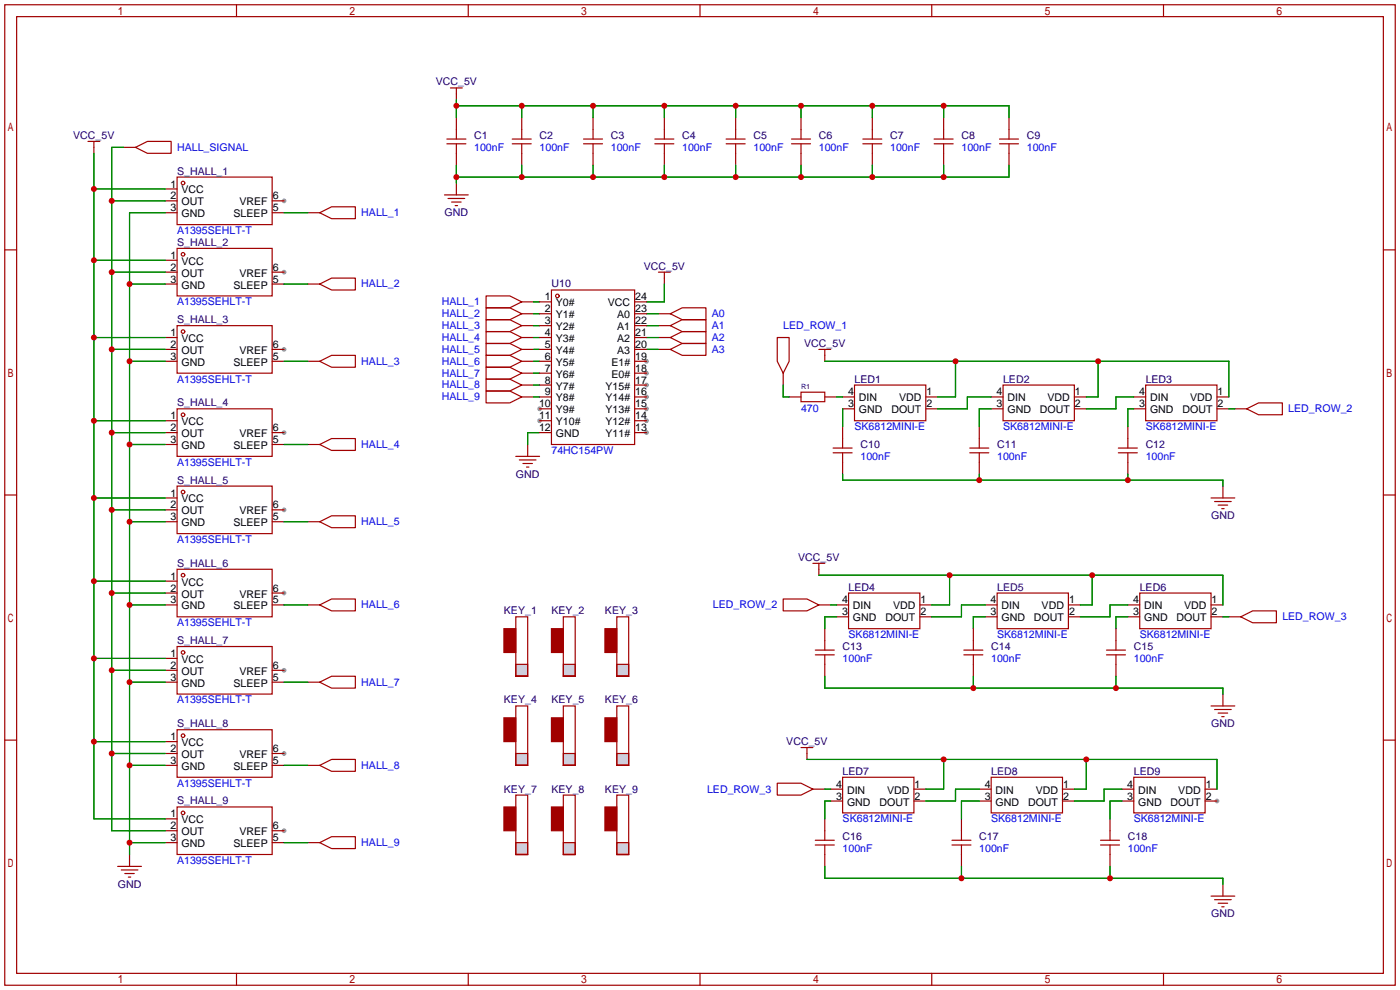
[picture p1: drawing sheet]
<svg xmlns="http://www.w3.org/2000/svg" width="299mm" height="212mm" viewBox="0 0 299 212" stroke-linecap="round" stroke-linejoin="round" font-family="sans-serif">
<g fill="#999">
<circle cx="260.1" cy="171.2" r=".51"/>
<circle cx="60.7" cy="42.9" r=".51"/>
<circle cx="60.7" cy="58.2" r=".51"/>
<circle cx="60.7" cy="74.7" r=".51"/>
<circle cx="60.7" cy="92.5" r=".51"/>
<circle cx="60.7" cy="109" r=".51"/>
<circle cx="60.7" cy="126.7" r=".51"/>
<circle cx="60.7" cy="143.3" r=".51"/>
<circle cx="60.7" cy="161" r=".51"/>
<circle cx="60.7" cy="177.5" r=".51"/>
<circle cx="115.3" cy="87.4" r=".51"/>
<circle cx="115.3" cy="89.9" r=".51"/>
<circle cx="138.2" cy="92.5" r=".51"/>
<circle cx="138.2" cy="89.9" r=".51"/>
<circle cx="138.2" cy="87.4" r=".51"/>
<circle cx="138.2" cy="84.8" r=".51"/>
<circle cx="138.2" cy="82.3" r=".51"/>
<circle cx="138.2" cy="79.8" r=".51"/>
<circle cx="138.2" cy="77.2" r=".51"/>
</g>
<g fill="none" stroke="#a10000" stroke-width=".25">
<path d="M1 1h297.2v209.6h-297.2zM3.6 3.6h292.1v204.4h-292.1zM50.5 1v2.6M100.1 1v2.6M149.6 1v2.6M199.1 1v2.6M248.7 1v2.6M18.8 30.2h2.5M20.1 30.2v2.6M26.4 31.5h2.6M29 31.5l2.5-1.3h5.1v2.6h-5.1zM37.8 37.8h20.4v10.2h-20.4z"/>
<path d="M1 53.4h2.6M35.3 40.4h2.5M35.3 42.9h2.5M35.3 45.5h2.5M35.3 55.6h2.5M35.3 58.2h2.5M37.8 53.1h20.4v10.1h-20.4zM58.2 42.9h2.5M58.2 45.5h2.5M58.2 58.2h2.5M65.8 45.5h2.5M68.3 45.5l2.6-1.3h5v2.5h-5z"/>
<path d="M140.7 58.2h2.6M142 58.2v2.5M295.7 53.4h2.5M35.3 60.7h2.5M35.3 72.1h2.5M35.3 74.7h2.5M35.3 77.2h2.5M37.8 69.6h20.4v10.2h-20.4zM58.2 60.7h2.5M58.2 74.7h2.5M58.2 77.2h2.5M65.8 60.7h2.5"/>
<path d="M65.8 77.2h2.5M68.3 60.7l2.6-1.3h5v2.6h-5zM68.3 77.2l2.6-1.3h5v2.6h-5zM103.9 63.2h5.1l2.5 1.3-2.5 1.3h-5.1zM103.9 65.8h5.1l2.5 1.3-2.5 1.2h-5.1zM103.9 68.3h5.1l2.5 1.3-2.5 1.3h-5.1zM103.9 70.9h5.1l2.5 1.2-2.5 1.3h-5.1zM103.9 73.4h5.1l2.5 1.3-2.5 1.2h-5.1zM103.9 75.9h5.1l2.5 1.3-2.5 1.3h-5.1zM103.9 78.5h5.1l2.5 1.3-2.5 1.2h-5.1zM111.5 72.1h2.5M111.5 74.7h2.5"/>
<path d="M111.5 77.2h2.5M111.5 64.5h2.5M111.5 67.1h2.5M111.5 69.6h2.5M111.5 79.8h2.5M140.7 72.1h2.6M140.7 74.7h2.6M140.7 67.1h2.6M140.7 69.6h2.6M143.3 67.1l2.5-1.3h5.1v2.5h-5.1zM143.3 69.6l2.5-1.3h5.1v2.6h-5.1zM143.3 72.1l2.5-1.2h5.1v2.5h-5.1z"/>
<path d="M143.3 74.7l2.5-1.3h5.1v2.5h-5.1zM166.1 72.1h2.6v5.1l-1.3 2.6-1.3-2.6zM167.4 79.8v2.5M175 74.7h2.5M176.3 74.7v2.5M35.3 89.9h2.5M35.3 92.5h2.5M35.3 95h2.5M37.8 87.4h20.4v10.1h-20.4zM58.2 92.5h2.5M58.2 95h2.5M65.8 95h2.5"/>
<path d="M68.3 95l2.6-1.3h5v2.6h-5zM103.9 81h5.1l2.5 1.3-2.5 1.3h-5.1zM103.9 83.6h5.1l2.5 1.2-2.5 1.3h-5.1zM110.2 97.5h5.1M111 98.3h3.6M111.5 84.8h2.5M111.5 82.3h2.5M111.8 99.1h2M112.5 99.8h.5M112.8 95v2.5M180.1 87.4h2.5M180.1 84.8h2.5"/>
<path d="M182.6 82.3h15.3v7.6h-15.3zM197.9 87.4h2.5M197.9 84.8h2.5M211.8 87.4h2.6M211.8 84.8h2.6M214.4 82.3h15.2v7.6h-15.2zM229.6 87.4h2.6M229.6 84.8h2.6M242.3 87.4h2.6M242.3 84.8h2.6M244.9 82.3h15.2v7.6h-15.2zM260.1 87.4h2.5"/>
<path d="M260.1 84.8h2.5M263.9 87.4h2.5M266.4 87.4l2.6-1.3h5.1v2.5h-5.1zM1 105.8h2.6M35.3 106.4h2.5M35.3 109h2.5M35.3 111.5h2.5M37.8 103.9h20.4v10.1h-20.4zM58.2 109h2.5M58.2 111.5h2.5M65.8 111.5h2.5M68.3 111.5l2.6-1.3h5v2.6h-5z"/>
<path d="M258.8 106.4h5.1M259.6 107.2h3.5M260.3 107.9h2.1M261.1 108.7h.5M261.4 103.9v2.5M295.7 105.8h2.5M35.3 129.3h2.5M35.3 124.2h2.5M35.3 126.7h2.5M37.8 121.7h20.4v10.1h-20.4zM37.8 138.2h20.4v10.1h-20.4zM58.2 129.3h2.5"/>
<path d="M58.2 126.7h2.5M65.8 129.3h2.5M68.3 129.3l2.6-1.3h5v2.6h-5zM167.4 128h5.1l2.5 1.3-2.5 1.3h-5.1zM173.7 120.4h2.6M175 129.3h2.5M175 120.4v2.5M178.8 131.8h2.6M178.8 129.3h2.6M181.4 126.7h15.2v7.7h-15.2zM196.6 131.8h2.5M196.6 129.3h2.5"/>
<path d="M210.6 131.8h2.5M210.6 129.3h2.5M213.1 126.7h15.2v7.7h-15.2zM228.3 131.8h2.6M228.3 129.3h2.6M241 131.8h2.6M241 129.3h2.6M243.6 126.7h15.2v7.7h-15.2zM258.8 131.8h2.6M258.8 129.3h2.6M262.6 131.8h2.6M265.2 131.8l2.5-1.2h5.1v2.5h-5.1z"/>
<path d="M1 158.2h2.6M35.3 140.7h2.5M35.3 143.3h2.5M35.3 145.8h2.5M35.3 158.5h2.5M37.8 156h20.4v10.1h-20.4zM58.2 143.3h2.5M58.2 145.8h2.5M65.8 145.8h2.5M68.3 145.8l2.6-1.3h5v2.6h-5zM171.2 159.8h2.5M172.5 159.8v2.5"/>
<path d="M258.8 150.9h5.1M259.6 151.6h3.5M260.3 152.4h2.1M261.1 153.2h.5M261.4 148.3v2.6M295.7 158.2h2.5M35.3 161h2.5M35.3 163.6h2.5M35.3 175h2.5M35.3 177.5h2.5M37.8 172.5h20.4v10.1h-20.4zM58.2 161h2.5"/>
<path d="M58.2 163.6h2.5M58.2 177.5h2.5M65.8 163.6h2.5M68.3 163.6l2.6-1.3h5v2.5h-5zM166.1 167.4h5.1l2.5 1.3-2.5 1.2h-5.1zM173.7 168.7h2.6M177.5 171.2h2.6M177.5 168.7h2.6M180.1 166.1h15.2v7.6h-15.2zM195.3 171.2h2.6M195.3 168.7h2.6M209.3 171.2h2.5"/>
<path d="M209.3 168.7h2.5M211.8 166.1h15.3v7.6h-15.3zM227.1 171.2h2.5M227.1 168.7h2.5M239.8 171.2h2.5M239.8 168.7h2.5M242.3 166.1h15.3v7.6h-15.3zM257.6 171.2h2.5M257.6 168.7h2.5M25.1 185.2h5.1M25.9 185.9h3.6M26.7 186.7h2"/>
<path d="M27.4 187.5h.5M27.7 182.6v2.6M35.3 180.1h2.5M58.2 180.1h2.5M65.8 180.1h2.5M68.3 180.1l2.6-1.3h5v2.6h-5zM258.8 191.5h5.1M259.6 192.3h3.5M260.3 193h2.1M261.1 193.8h.5M261.4 189v2.5M50.5 208v2.6"/>
<path d="M100.1 208v2.6M149.6 208v2.6M199.1 208v2.6M248.7 208v2.6"/>
<circle cx="39.1" cy="39.1" r=".38"/>
<circle cx="39.1" cy="54.4" r=".38"/>
<circle cx="39.1" cy="70.9" r=".38"/>
<circle cx="39.1" cy="88.6" r=".38"/>
<circle cx="39.1" cy="105.2" r=".38"/>
<circle cx="39.1" cy="122.9" r=".38"/>
<circle cx="39.1" cy="139.4" r=".38"/>
<circle cx="39.1" cy="157.2" r=".38"/>
<circle cx="39.1" cy="173.7" r=".38"/>
</g>
<g fill="none" stroke="#008700" stroke-width=".25">
<path d="M20.1 32.8v142.2h15.2M26.4 31.5h-2.5v146h11.4M20.1 55.6h15.2M20.1 40.4h15.2M23.9 58.2h11.4M23.9 42.9h11.4M35.3 45.5h-7.6v137.1M60.7 45.5h5.1M20.1 72.1h15.2M23.9 74.7h11.4M27.7 77.2h7.6M27.7 60.7h7.6"/>
<path d="M60.7 77.2h5.1M60.7 60.7h5.1M114 77.2h1.3M114 74.7h1.3M114 72.1h1.3M114 64.5h1.3M114 67.1h1.3M114 69.6h1.3M114 79.8h1.3M138.2 74.7h2.5M138.2 72.1h2.5M138.2 67.1h2.5"/>
<path d="M138.2 69.6h2.5M142 60.7v3.8h-3.8M176.3 77.2h86.3v7.6M204.2 77.2v7.6h-3.8M234.7 77.2v7.6h-2.5M20.1 89.9h15.2M23.9 92.5h11.4M27.7 95h7.6M60.7 95h5.1M114 84.8h1.3M114 82.3h1.3M115.3 92.5h-2.5v2.5"/>
<path d="M211.8 84.8h-5v2.6h-6.4M242.3 84.8h-3.8v2.6h-6.3M262.6 87.4h1.3M20.1 106.4h15.2M23.9 109h11.4M27.7 111.5h7.6M60.7 111.5h5.1M20.1 124.2h15.2M23.9 126.7h11.4M27.7 129.3h7.6M60.7 129.3h5.1M175 122.9h86.4v6.4"/>
<path d="M177.5 129.3h1.3M202.9 122.9v6.4h-3.8M210.6 129.3h-5.1v2.5h-6.4M233.4 122.9v6.4h-2.5M241 129.3h-3.8v2.5h-6.3M261.4 131.8h1.2M20.1 158.5h15.2M20.1 140.7h15.2M23.9 143.3h11.4M27.7 145.8h7.6M60.7 145.8h5.1M23.9 161h11.4"/>
<path d="M27.7 163.6h7.6M60.7 163.6h5.1M172.5 162.3h87.6v6.4M176.3 168.7h1.2M201.7 162.3v6.4h-3.8M209.3 168.7h-5.1v2.5h-6.3M232.2 162.3v6.4h-2.6M239.8 168.7h-3.8v2.5h-6.4M27.7 180.1h7.6M60.7 180.1h5.1"/>
</g>
<path d="M110.2 142h2.6v2.5h-2.6z" fill="#ccc" stroke="#a10000" stroke-width=".25"/>
<path d="M110.2 131.8h2.6v12.7h-2.6zM112.8 144.5h-2.6h2.6" fill="none" stroke="#a10000" stroke-width=".25"/>
<path d="M107.7 134.4h2.5v5h-2.5z" fill="#a10000" stroke="#a10000" stroke-width=".25"/>
<path d="M120.4 142h2.5v2.5h-2.5z" fill="#ccc" stroke="#a10000" stroke-width=".25"/>
<path d="M120.4 131.8h2.5v12.7h-2.5zM122.9 144.5h-2.5h2.5" fill="none" stroke="#a10000" stroke-width=".25"/>
<path d="M117.9 134.4h2.5v5h-2.5z" fill="#a10000" stroke="#a10000" stroke-width=".25"/>
<path d="M131.8 142h2.6v2.5h-2.6z" fill="#ccc" stroke="#a10000" stroke-width=".25"/>
<path d="M131.8 131.8h2.6v12.7h-2.6zM134.4 144.5h-2.6h2.6" fill="none" stroke="#a10000" stroke-width=".25"/>
<path d="M129.3 134.4h2.5v5h-2.5z" fill="#a10000" stroke="#a10000" stroke-width=".25"/>
<path d="M110.2 161h2.6v2.6h-2.6z" fill="#ccc" stroke="#a10000" stroke-width=".25"/>
<path d="M110.2 150.9h2.6v12.7h-2.6zM112.8 163.6h-2.6h2.6" fill="none" stroke="#a10000" stroke-width=".25"/>
<path d="M107.7 153.4h2.5v5.1h-2.5z" fill="#a10000" stroke="#a10000" stroke-width=".25"/>
<path d="M120.4 161h2.5v2.6h-2.5z" fill="#ccc" stroke="#a10000" stroke-width=".25"/>
<path d="M120.4 150.9h2.5v12.7h-2.5zM122.9 163.6h-2.5h2.5" fill="none" stroke="#a10000" stroke-width=".25"/>
<path d="M117.9 153.4h2.5v5.1h-2.5z" fill="#a10000" stroke="#a10000" stroke-width=".25"/>
<path d="M131.8 161h2.6v2.6h-2.6z" fill="#ccc" stroke="#a10000" stroke-width=".25"/>
<path d="M131.8 150.9h2.6v12.7h-2.6zM134.4 163.6h-2.6h2.6" fill="none" stroke="#a10000" stroke-width=".25"/>
<path d="M129.3 153.4h2.5v5.1h-2.5z" fill="#a10000" stroke="#a10000" stroke-width=".25"/>
<path d="M110.2 180.1h2.6v2.5h-2.6z" fill="#ccc" stroke="#a10000" stroke-width=".25"/>
<path d="M110.2 169.9h2.6v12.7h-2.6zM112.8 182.6h-2.6h2.6" fill="none" stroke="#a10000" stroke-width=".25"/>
<path d="M107.7 172.5h2.5v5h-2.5z" fill="#a10000" stroke="#a10000" stroke-width=".25"/>
<path d="M120.4 180.1h2.5v2.5h-2.5z" fill="#ccc" stroke="#a10000" stroke-width=".25"/>
<path d="M120.4 169.9h2.5v12.7h-2.5zM122.9 182.6h-2.5h2.5" fill="none" stroke="#a10000" stroke-width=".25"/>
<path d="M117.9 172.5h2.5v5h-2.5z" fill="#a10000" stroke="#a10000" stroke-width=".25"/>
<path d="M131.8 180.1h2.6v2.5h-2.6z" fill="#ccc" stroke="#a10000" stroke-width=".25"/>
<g fill="none" stroke="#a10000" stroke-width=".25">
<path d="M96.3 18.8h2.5M97.5 18.8v2.5M95.5 29.7h4.1M95.5 30.7h4.1M97.5 25.1v4.6M97.5 30.7v4.6M97.5 39.1v2.6M109.5 29.7h4M109.5 30.7h4M111.5 25.1v4.6M111.5 30.7v4.6M124.7 29.7h4.1"/>
<path d="M124.7 30.7h4.1M126.7 25.1v4.6M126.7 30.7v4.6M140 29.7h4M140 30.7h4M142 25.1v4.6M142 30.7v4.6M155.2 29.7h4.1M155.2 30.7h4.1M157.2 25.1v4.6M157.2 30.7v4.6M169.2 29.7h4"/>
<path d="M169.2 30.7h4M171.2 25.1v4.6M171.2 30.7v4.6M184.4 29.7h4.1M184.4 30.7h4.1M186.4 25.1v4.6M186.4 30.7v4.6M199.6 29.7h4.1M199.6 30.7h4.1M201.7 25.1v4.6M201.7 30.7v4.6M213.6 29.7h4.1"/>
<path d="M213.6 30.7h4.1M215.6 25.1v4.6M215.6 30.7v4.6M95 41.7h5.1M95.8 42.4h3.5M96.5 43.2h2.1M97.3 43.9h.5M115.3 64.5h2.6M115.3 67.1h2.6M115.3 69.6h2.6M115.3 72.1h2.6M115.3 74.7h2.6"/>
<path d="M115.3 77.2h2.6M115.3 79.8h2.6M117.9 62h17.7v33h-17.7zM135.6 64.5h2.6M135.6 67.1h2.6M135.6 69.6h2.6M135.6 72.1h2.6M135.6 74.7h2.6M135.6 77.2h2.6M135.6 79.8h2.6M115.3 84.8h2.6M115.3 82.3h2.6"/>
<path d="M115.3 87.4h2.6M115.3 89.9h2.6M115.3 92.5h2.6M135.6 84.8h2.6M135.6 82.3h2.6M135.6 87.4h2.6M135.6 89.9h2.6M135.6 92.5h2.6M168.7 84.8h2.5M171.2 83.8h5.1v2.1h-5.1zM176.3 84.8h2.5M178.1 96.8h4"/>
<path d="M178.1 95.8h4M180.1 91.2v4.6M180.1 96.8v4.5M207.3 96.8h4M207.3 95.8h4M209.3 91.2v4.6M209.3 96.8v4.5M239 96.8h4.1M239 95.8h4.1M241 91.2v4.6M241 96.8v4.5M174.2 140h4.1"/>
<path d="M174.2 138.9h4.1M176.3 134.4v4.5M176.3 140v4.5M206 140h4.1M206 138.9h4.1M208 134.4v4.5M208 140v4.5M236.5 140h4M236.5 138.9h4M238.5 134.4v4.5M238.5 140v4.5M131.8 169.9h2.6v12.7h-2.6z"/>
<path d="M174.2 179.6h4.1M176.3 175v4.6M203.5 179.6h4M205.5 175v4.6M235.2 179.6h4.1M237.2 175v4.6M134.4 182.6h-2.6h2.6M174.2 180.6h4.1M176.3 180.6v4.6M203.5 180.6h4M205.5 180.6v4.6M235.2 180.6h4.1"/>
<path d="M237.2 180.6v4.6"/>
<circle cx="119.1" cy="63.2" r=".38"/>
</g>
<path d="M129.3 172.5h2.5v5h-2.5z" fill="#a10000" stroke="#a10000" stroke-width=".25"/>
<g fill="none" stroke="#008700" stroke-width=".25">
<path d="M97.5 22.6h118.1v2.5M97.5 21.3v3.8M97.5 35.3v3.8M111.5 22.6v2.5M111.5 35.3v2.5M126.7 22.6v2.5M126.7 35.3v2.5M142 22.6v2.5M142 35.3v2.5M157.2 22.6v2.5M157.2 35.3v2.5M171.2 22.6v2.5"/>
<path d="M171.2 35.3v2.5M186.4 22.6v2.5M186.4 35.3v2.5M201.7 22.6v2.5M201.7 35.3v2.5M215.6 35.3v2.5h-118.1M167.4 82.3v2.5h1.3M178.8 84.8h1.3M180.1 87.4v3.8M211.8 87.4h-2.5v3.8M242.3 87.4h-1.3v3.8M180.1 101.3v1.3h81.3v1.3"/>
<path d="M209.3 101.3v1.3M241 101.3v1.3M178.8 131.8h-2.5v2.6M210.6 131.8h-2.6v2.6M241 131.8h-2.5v2.6M176.3 144.5v2.6h85.1v1.2M208 144.5v2.6M238.5 144.5v2.6M177.5 171.2h-1.2v3.8M209.3 171.2h-3.8v3.8M239.8 171.2h-2.6v3.8M176.3 185.2v2.5h85.1v1.3"/>
<path d="M205.5 185.2v2.5M237.2 185.2v2.5"/>
</g>
<g fill="#c00">
<circle cx="234.7" cy="77.2" r=".63"/>
<circle cx="204.2" cy="77.2" r=".63"/>
<circle cx="233.4" cy="122.9" r=".63"/>
<circle cx="202.9" cy="122.9" r=".63"/>
<circle cx="232.2" cy="162.3" r=".63"/>
<circle cx="201.7" cy="162.3" r=".63"/>
<circle cx="27.7" cy="60.7" r=".63"/>
<circle cx="27.7" cy="77.2" r=".63"/>
<circle cx="27.7" cy="95" r=".63"/>
<circle cx="27.7" cy="111.5" r=".63"/>
<circle cx="27.7" cy="129.3" r=".63"/>
<circle cx="27.7" cy="145.8" r=".63"/>
<circle cx="27.7" cy="163.6" r=".63"/>
<circle cx="27.7" cy="180.1" r=".63"/>
<circle cx="23.9" cy="161" r=".63"/>
<circle cx="23.9" cy="143.3" r=".63"/>
<circle cx="23.9" cy="126.7" r=".63"/>
<circle cx="23.9" cy="109" r=".63"/>
<circle cx="23.9" cy="92.5" r=".63"/>
<circle cx="23.9" cy="74.7" r=".63"/>
<circle cx="23.9" cy="58.2" r=".63"/>
<circle cx="23.9" cy="42.9" r=".63"/>
<circle cx="20.1" cy="158.5" r=".63"/>
<circle cx="20.1" cy="140.7" r=".63"/>
<circle cx="20.1" cy="124.2" r=".63"/>
<circle cx="20.1" cy="106.4" r=".63"/>
<circle cx="20.1" cy="89.9" r=".63"/>
<circle cx="20.1" cy="72.1" r=".63"/>
<circle cx="20.1" cy="55.6" r=".63"/>
<circle cx="20.1" cy="40.4" r=".63"/>
<circle cx="201.7" cy="22.6" r=".63"/>
<circle cx="186.4" cy="22.6" r=".63"/>
<circle cx="171.2" cy="22.6" r=".63"/>
<circle cx="157.2" cy="22.6" r=".63"/>
<circle cx="142" cy="22.6" r=".63"/>
<circle cx="126.7" cy="22.6" r=".63"/>
<circle cx="111.5" cy="22.6" r=".63"/>
<circle cx="97.5" cy="22.6" r=".63"/>
<circle cx="201.7" cy="37.8" r=".63"/>
<circle cx="186.4" cy="37.8" r=".63"/>
<circle cx="171.2" cy="37.8" r=".63"/>
<circle cx="157.2" cy="37.8" r=".63"/>
<circle cx="142" cy="37.8" r=".63"/>
<circle cx="126.7" cy="37.8" r=".63"/>
<circle cx="111.5" cy="37.8" r=".63"/>
<circle cx="97.5" cy="37.8" r=".63"/>
<circle cx="241" cy="102.6" r=".63"/>
<circle cx="209.3" cy="102.6" r=".63"/>
<circle cx="238.5" cy="147.1" r=".63"/>
<circle cx="208" cy="147.1" r=".63"/>
<circle cx="237.2" cy="187.7" r=".63"/>
<circle cx="205.5" cy="187.7" r=".63"/>
</g>
<g font-size="2.3" fill="#000080">
<text x="93.1" y="18.3">VCC_5V</text>
<text x="15.7" y="29.7">VCC_5V</text>
<text x="101.3" y="29.7">C1</text>
<text x="115.3" y="29.7">C2</text>
<text x="130.6" y="29.7">C3</text>
<text x="145.8" y="29.7">C4</text>
<text x="161" y="29.7">C5</text>
<text x="175" y="29.7">C6</text>
<text x="190.2" y="29.7">C7</text>
<text x="205.5" y="29.7">C8</text>
<text x="219.5" y="29.7">C9</text>
<text x="37.8" y="37.3">S_HALL_1</text>
<text x="95" y="46.2">GND</text>
<text x="37.8" y="52.5">S_HALL_2</text>
<text x="137.6" y="57.6">VCC_5V</text>
<text x="117.9" y="61.4">U10</text>
<text x="37.8" y="69.1">S_HALL_3</text>
<text x="171.9" y="74.1">VCC_5V</text>
<text x="182.6" y="81.8">LED1</text>
<text x="214.4" y="81.8">LED2</text>
<text x="244.9" y="81.8">LED3</text>
<text x="37.8" y="86.8">S_HALL_4</text>
<text x="183.9" y="95.7">C10</text>
<text x="213.1" y="95.7">C11</text>
<text x="244.9" y="95.7">C12</text>
<text x="37.8" y="103.3">S_HALL_5</text>
<text x="110.3" y="102.1">GND</text>
<text x="258.8" y="111">GND</text>
<text x="170.6" y="119.9">VCC_5V</text>
<text x="37.8" y="121.1">S_HALL_6</text>
<text x="107.7" y="131.3">KEY_1</text>
<text x="117.9" y="131.3">KEY_2</text>
<text x="129.3" y="131.3">KEY_3</text>
<text x="181.4" y="126.2">LED4</text>
<text x="213.1" y="126.2">LED5</text>
<text x="243.6" y="126.2">LED6</text>
<text x="37.8" y="137.6">S_HALL_7</text>
<text x="180.1" y="138.9">C13</text>
<text x="211.8" y="138.9">C14</text>
<text x="242.3" y="138.9">C15</text>
<text x="37.8" y="155.4">S_HALL_8</text>
<text x="107.7" y="150.3">KEY_4</text>
<text x="117.9" y="150.3">KEY_5</text>
<text x="129.3" y="150.3">KEY_6</text>
<text x="258.8" y="155.4">GND</text>
<text x="168.1" y="159.2">VCC_5V</text>
<text x="180.1" y="165.6">LED7</text>
<text x="211.8" y="165.6">LED8</text>
<text x="242.3" y="165.6">LED9</text>
<text x="37.8" y="171.9">S_HALL_9</text>
<text x="107.7" y="169.4">KEY_7</text>
<text x="117.9" y="169.4">KEY_8</text>
<text x="129.3" y="169.4">KEY_9</text>
<text x="180.1" y="179.5">C16</text>
<text x="209.3" y="179.5">C17</text>
<text x="241" y="179.5">C18</text>
<text x="25.2" y="189.7">GND</text>
<text x="258.8" y="196.1">GND</text>
</g>
<g font-size="2.3" fill="#00f">
<text x="37.8" y="32.2">HALL_SIGNAL</text>
<text x="101.3" y="32.2">100nF</text>
<text x="115.3" y="32.2">100nF</text>
<text x="130.6" y="32.2">100nF</text>
<text x="145.8" y="32.2">100nF</text>
<text x="161" y="32.2">100nF</text>
<text x="175" y="32.2">100nF</text>
<text x="190.2" y="32.2">100nF</text>
<text x="205.5" y="32.2">100nF</text>
<text x="219.5" y="32.2">100nF</text>
<text x="77.2" y="46.2">HALL_1</text>
<text x="37.8" y="50">A1395SEHLT-T</text>
<text x="37.8" y="65.2">A1395SEHLT-T</text>
<text x="77.2" y="61.4">HALL_2</text>
<text x="94.4" y="65.2">HALL_1</text>
<text x="94.4" y="67.8">HALL_2</text>
<text x="94.4" y="70.3">HALL_3</text>
<text x="152.1" y="67.8">A0</text>
<text x="152.1" y="70.3">A1</text>
<text x="167.4" y="70.3">LED_ROW_1</text>
<text x="77.2" y="77.9">HALL_3</text>
<text x="94.4" y="72.9">HALL_4</text>
<text x="94.4" y="75.4">HALL_5</text>
<text x="94.4" y="77.9">HALL_6</text>
<text x="152.1" y="72.9">A2</text>
<text x="152.1" y="75.4">A3</text>
<text x="37.8" y="81.8">A1395SEHLT-T</text>
<text x="94.4" y="80.5">HALL_7</text>
<text x="94.4" y="83">HALL_8</text>
<text x="94.4" y="85.6">HALL_9</text>
<text x="171.2" y="88.1">470</text>
<text x="275.3" y="88.1">LED_ROW_2</text>
<text x="77.2" y="95.7">HALL_4</text>
<text x="182.6" y="91.9">SK6812MINI-E</text>
<text x="214.4" y="91.9">SK6812MINI-E</text>
<text x="244.9" y="91.9">SK6812MINI-E</text>
<text x="37.8" y="99.5">A1395SEHLT-T</text>
<text x="117.9" y="97">74HC154PW</text>
<text x="183.9" y="98.3">100nF</text>
<text x="213.1" y="98.3">100nF</text>
<text x="244.9" y="98.3">100nF</text>
<text x="77.2" y="112.2">HALL_5</text>
<text x="37.8" y="116">A1395SEHLT-T</text>
<text x="77.2" y="130">HALL_6</text>
<text x="152.4" y="130">LED_ROW_2</text>
<text x="37.8" y="133.8">A1395SEHLT-T</text>
<text x="181.4" y="136.4">SK6812MINI-E</text>
<text x="213.1" y="136.4">SK6812MINI-E</text>
<text x="243.6" y="136.4">SK6812MINI-E</text>
<text x="274.1" y="132.6">LED_ROW_3</text>
<text x="180.1" y="141.4">100nF</text>
<text x="211.8" y="141.4">100nF</text>
<text x="242.3" y="141.4">100nF</text>
<text x="77.2" y="146.5">HALL_7</text>
<text x="37.8" y="150.3">A1395SEHLT-T</text>
<text x="77.2" y="164.3">HALL_8</text>
<text x="37.8" y="168.1">A1395SEHLT-T</text>
<text x="151.1" y="169.4">LED_ROW_3</text>
<text x="180.1" y="175.7">SK6812MINI-E</text>
<text x="211.8" y="175.7">SK6812MINI-E</text>
<text x="242.3" y="175.7">SK6812MINI-E</text>
<text x="37.8" y="184.6">A1395SEHLT-T</text>
<text x="77.2" y="180.8">HALL_9</text>
<text x="180.1" y="182.1">100nF</text>
<text x="209.3" y="182.1">100nF</text>
<text x="241" y="182.1">100nF</text>
</g>
<g font-size="2.3">
<text x="36.5" y="40.1">1</text>
<text x="38.8" y="41.3">VCC</text>
<text x="36.5" y="42.6">2</text>
<text x="36.5" y="45.2">3</text>
<text x="38.8" y="43.9">OUT</text>
<text x="38.8" y="46.4">GND</text>
<text x="49.9" y="46.4">SLEEP</text>
<text x="51.2" y="43.9">VREF</text>
<text x="58.3" y="45.2">5</text>
<text x="58.3" y="42.6">6</text>
<text x="36.5" y="55.3">1</text>
<text x="36.5" y="57.9">2</text>
<text x="38.8" y="56.6">VCC</text>
<text x="38.8" y="59.1">OUT</text>
<text x="51.2" y="59.1">VREF</text>
<text x="58.3" y="57.9">6</text>
<text x="36.5" y="60.4">3</text>
<text x="38.8" y="61.7">GND</text>
<text x="49.9" y="61.7">SLEEP</text>
<text x="58.3" y="60.4">5</text>
<text x="116.5" y="64.2">1</text>
<text x="118.8" y="65.5">Y0#</text>
<text x="129.9" y="65.5">VCC</text>
<text x="135.8" y="64.2">24</text>
<text x="36.5" y="71.8">1</text>
<text x="116.5" y="66.7">2</text>
<text x="116.5" y="69.3">3</text>
<text x="116.5" y="71.8">4</text>
<text x="118.8" y="68">Y1#</text>
<text x="118.8" y="70.6">Y2#</text>
<text x="131.9" y="70.6">A1</text>
<text x="131.9" y="68">A0</text>
<text x="135.8" y="71.8">21</text>
<text x="135.8" y="69.3">22</text>
<text x="135.8" y="66.7">23</text>
<text x="36.5" y="74.4">2</text>
<text x="36.5" y="76.9">3</text>
<text x="38.8" y="73.1">VCC</text>
<text x="38.8" y="75.6">OUT</text>
<text x="51.2" y="75.6">VREF</text>
<text x="58.3" y="76.9">5</text>
<text x="58.3" y="74.4">6</text>
<text x="116.5" y="74.4">5</text>
<text x="116.5" y="76.9">6</text>
<text x="118.8" y="73.1">Y3#</text>
<text x="118.8" y="75.6">Y4#</text>
<text x="131.9" y="75.6">A3</text>
<text x="131.9" y="73.1">A2</text>
<text x="135.8" y="76.9">19</text>
<text x="135.8" y="74.4">20</text>
<text x="38.8" y="78.2">GND</text>
<text x="49.9" y="78.2">SLEEP</text>
<text x="116.5" y="79.4">7</text>
<text x="116.5" y="82">8</text>
<text x="118.8" y="78.2">Y5#</text>
<text x="118.8" y="80.7">Y6#</text>
<text x="118.8" y="83.3">Y7#</text>
<text x="129.4" y="83.3">Y15#</text>
<text x="130.7" y="80.7">E0#</text>
<text x="130.7" y="78.2">E1#</text>
<text x="135.8" y="82">17</text>
<text x="135.8" y="79.4">18</text>
<text x="36.5" y="89.6">1</text>
<text x="115.2" y="87.1">10</text>
<text x="115.2" y="89.6">11</text>
<text x="116.5" y="84.5">9</text>
<text x="118.8" y="85.8">Y8#</text>
<text x="118.8" y="88.3">Y9#</text>
<text x="129.4" y="88.3">Y13#</text>
<text x="129.4" y="85.8">Y14#</text>
<text x="135.8" y="89.6">14</text>
<text x="135.8" y="87.1">15</text>
<text x="135.8" y="84.5">16</text>
<text x="181.2" y="87.1">3</text>
<text x="181.2" y="84.5">4</text>
<text x="183.6" y="88.3">GND</text>
<text x="183.6" y="85.8">DIN</text>
<text x="190.5" y="88.3">DOUT</text>
<text x="192.1" y="85.8">VDD</text>
<text x="198" y="84.5">1</text>
<text x="198" y="87.1">2</text>
<text x="213" y="87.1">3</text>
<text x="213" y="84.5">4</text>
<text x="215.3" y="88.3">GND</text>
<text x="215.3" y="85.8">DIN</text>
<text x="222.2" y="88.3">DOUT</text>
<text x="223.9" y="85.8">VDD</text>
<text x="229.7" y="84.5">1</text>
<text x="229.7" y="87.1">2</text>
<text x="243.5" y="87.1">3</text>
<text x="243.5" y="84.5">4</text>
<text x="245.8" y="88.3">GND</text>
<text x="245.8" y="85.8">DIN</text>
<text x="252.7" y="88.3">DOUT</text>
<text x="254.4" y="85.8">VDD</text>
<text x="260.2" y="84.5">1</text>
<text x="260.2" y="87.1">2</text>
<text x="36.5" y="92.1">2</text>
<text x="36.5" y="94.7">3</text>
<text x="38.8" y="90.9">VCC</text>
<text x="38.8" y="93.4">OUT</text>
<text x="38.8" y="96">GND</text>
<text x="49.9" y="96">SLEEP</text>
<text x="51.2" y="93.4">VREF</text>
<text x="58.3" y="94.7">5</text>
<text x="58.3" y="92.1">6</text>
<text x="115.2" y="92.1">12</text>
<text x="118.8" y="90.9">Y10#</text>
<text x="118.8" y="93.4">GND</text>
<text x="129.4" y="93.4">Y11#</text>
<text x="129.4" y="90.9">Y12#</text>
<text x="135.8" y="92.1">13</text>
<text x="36.5" y="106.1">1</text>
<text x="38.8" y="107.4">VCC</text>
<text x="36.5" y="108.7">2</text>
<text x="36.5" y="111.2">3</text>
<text x="38.8" y="109.9">OUT</text>
<text x="38.8" y="112.5">GND</text>
<text x="49.9" y="112.5">SLEEP</text>
<text x="51.2" y="109.9">VREF</text>
<text x="58.3" y="111.2">5</text>
<text x="58.3" y="108.7">6</text>
<text x="36.5" y="123.9">1</text>
<text x="38.8" y="125.2">VCC</text>
<text x="36.5" y="126.4">2</text>
<text x="36.5" y="129">3</text>
<text x="38.8" y="127.7">OUT</text>
<text x="38.8" y="130.2">GND</text>
<text x="49.9" y="130.2">SLEEP</text>
<text x="51.2" y="127.7">VREF</text>
<text x="58.3" y="129">5</text>
<text x="58.3" y="126.4">6</text>
<text x="180" y="131.5">3</text>
<text x="180" y="129">4</text>
<text x="182.3" y="130.2">DIN</text>
<text x="190.9" y="130.2">VDD</text>
<text x="196.7" y="129">1</text>
<text x="196.7" y="131.5">2</text>
<text x="211.7" y="131.5">3</text>
<text x="211.7" y="129">4</text>
<text x="214" y="130.2">DIN</text>
<text x="222.6" y="130.2">VDD</text>
<text x="228.5" y="129">1</text>
<text x="228.5" y="131.5">2</text>
<text x="242.2" y="131.5">3</text>
<text x="242.2" y="129">4</text>
<text x="244.5" y="130.2">DIN</text>
<text x="253.1" y="130.2">VDD</text>
<text x="259" y="129">1</text>
<text x="259" y="131.5">2</text>
<text x="182.3" y="132.8">GND</text>
<text x="189.2" y="132.8">DOUT</text>
<text x="214" y="132.8">GND</text>
<text x="221" y="132.8">DOUT</text>
<text x="244.5" y="132.8">GND</text>
<text x="251.5" y="132.8">DOUT</text>
<text x="36.5" y="140.4">1</text>
<text x="36.5" y="142.9">2</text>
<text x="38.8" y="141.7">VCC</text>
<text x="58.3" y="142.9">6</text>
<text x="36.5" y="145.5">3</text>
<text x="38.8" y="144.2">OUT</text>
<text x="38.8" y="146.8">GND</text>
<text x="49.9" y="146.8">SLEEP</text>
<text x="51.2" y="144.2">VREF</text>
<text x="58.3" y="145.5">5</text>
<text x="36.5" y="158.2">1</text>
<text x="36.5" y="160.7">2</text>
<text x="38.8" y="159.5">VCC</text>
<text x="38.8" y="162">OUT</text>
<text x="51.2" y="162">VREF</text>
<text x="58.3" y="160.7">6</text>
<text x="36.5" y="163.3">3</text>
<text x="38.8" y="164.5">GND</text>
<text x="49.9" y="164.5">SLEEP</text>
<text x="58.3" y="163.3">5</text>
<text x="178.7" y="170.9">3</text>
<text x="178.7" y="168.3">4</text>
<text x="181" y="172.2">GND</text>
<text x="181" y="169.6">DIN</text>
<text x="188" y="172.2">DOUT</text>
<text x="189.6" y="169.6">VDD</text>
<text x="195.5" y="168.3">1</text>
<text x="195.5" y="170.9">2</text>
<text x="210.4" y="170.9">3</text>
<text x="210.4" y="168.3">4</text>
<text x="212.8" y="172.2">GND</text>
<text x="212.8" y="169.6">DIN</text>
<text x="219.7" y="172.2">DOUT</text>
<text x="221.4" y="169.6">VDD</text>
<text x="227.2" y="168.3">1</text>
<text x="227.2" y="170.9">2</text>
<text x="240.9" y="170.9">3</text>
<text x="240.9" y="168.3">4</text>
<text x="243.3" y="172.2">GND</text>
<text x="243.3" y="169.6">DIN</text>
<text x="250.2" y="172.2">DOUT</text>
<text x="251.8" y="169.6">VDD</text>
<text x="257.7" y="168.3">1</text>
<text x="257.7" y="170.9">2</text>
<text x="36.5" y="174.7">1</text>
<text x="36.5" y="177.2">2</text>
<text x="36.5" y="179.8">3</text>
<text x="38.8" y="176">VCC</text>
<text x="38.8" y="178.5">OUT</text>
<text x="51.2" y="178.5">VREF</text>
<text x="58.3" y="179.8">5</text>
<text x="58.3" y="177.2">6</text>
<text x="38.8" y="181">GND</text>
<text x="49.9" y="181">SLEEP</text>
</g>
<text font-size="1.5" fill="#000080" x="171.2" y="83.2">R1</text>
</svg>
